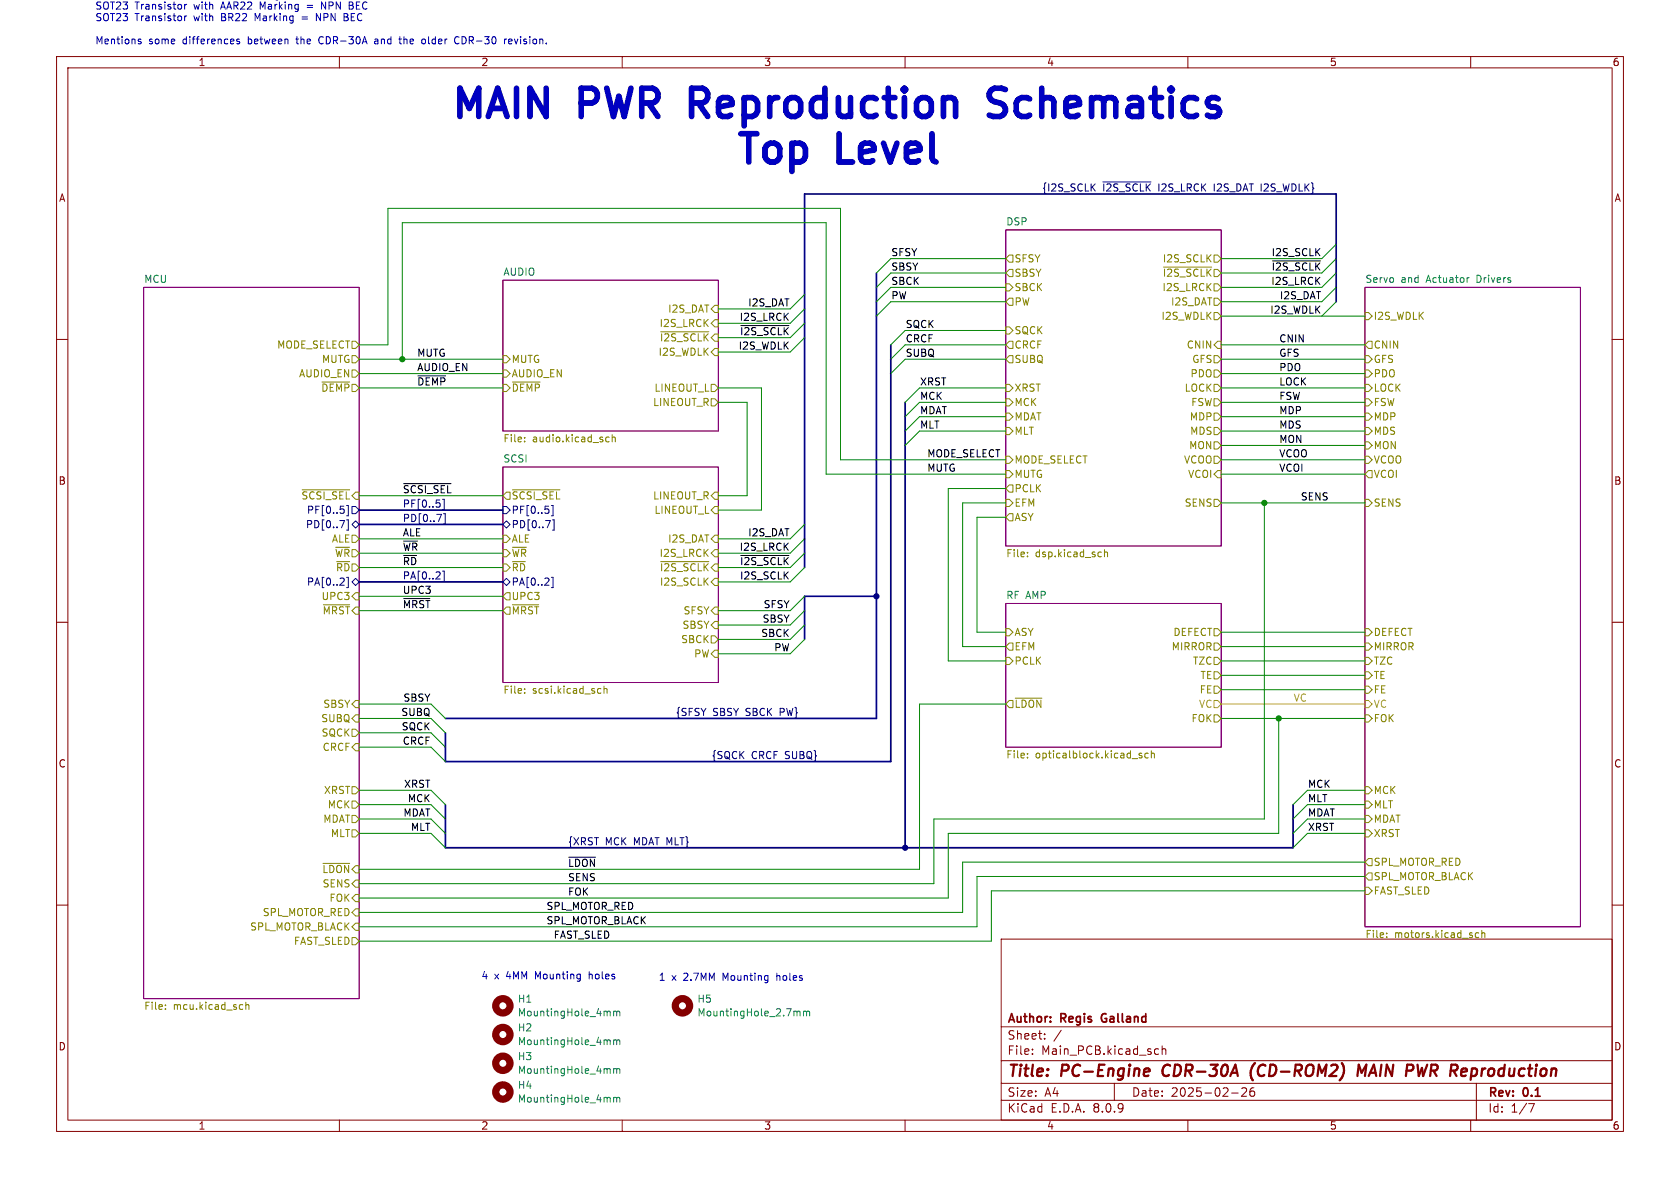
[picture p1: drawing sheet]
<svg xmlns="http://www.w3.org/2000/svg" width="297mm" height="210mm" viewBox="0 0 297 210" stroke-linecap="round" stroke-linejoin="round" font-family="sans-serif">
<g fill="none" stroke="#840000" stroke-width=".18">
<path d="M10 10h277v190h-277zM12 12h273v186h-273zM60 10v2M110 10v2M160 10v2M210 10v2M260 10v2M10 60h2M285 60h2M10 110h2M285 110h2M10 160h2"/>
<path d="M177 166h108v32h-108zM285 160h2M60 198v2M110 198v2M160 198v2M177 194.5h108M177 191.5h108M177 187.5h108M177 181.5h108M182.5 186.3v.1M182.5 185.5v.1M184.7 183.6v.1"/>
<path d="M184.7 182.8v.1M187.6 182.1l-1.3 2M197 191.5v3M204.4 185.4l.4 .1M204.8 186.3l-.4 .1M205.5 185.5l.2-.1 .3 .1 .1 .9M205.5 184.9v1.5M210 198v2M217.7 193.2h1.2M219.5 192.4l.6-.1 .2 .1 .1 .3-.9 1.1h.9M221.7 192.3a.59 .59 0 0 0-.7 .6v.6l.1 .2 .4 .1 .2-.1 .1-.5-.1-.3h-.5l-.2 .3M260 198v2"/>
<path d="M261 191.5v6.5M270.2 195.1h1l-.6 1.5"/>
</g>
<path d="M202.6 188.9l.6 .1v.4l-1 .1M203 190.1l-.6 .1M205.8 188.5a1.27 1.27 0 0 0 0 1.6M221.9 187.9a2.35 2.35 0 0 0-.4 3.1M240 190.2l.2-2 .5 1.4 .9-1.4-.3 2M250.6 188.2l.2 2 .6-1.4" fill="none" stroke="#840000" stroke-width=".4"/>
<path d="M194.8 179.4l-.1 .4 .1 .7" fill="none" stroke="#840000" stroke-width=".3"/>
<path d="M25.4 50.8h38.1v125.7h-38.1zM88.9 49.5h38.1v26.7h-38.1zM177.8 40.6h38.1v55.9h-38.1zM241.3 50.8h38.1v113h-38.1zM88.9 82.6h38.1v38.1h-38.1zM177.8 106.7h38.1v25.4h-38.1z" fill="none" stroke="#840084" stroke-width=".18"/>
<g fill="none" stroke="#848400" stroke-width=".18">
<path d="M116.8 58.6h8.5M126.4 54h.6v1.2h-.6l-.7-.6zM126.4 56.5h.6v1.3h-.6l-.7-.6zM177.8 50.2h.6l.7 .6-.7 .6h-.6zM177.8 57.8h.6l.7 .6-.7 .7h-.6zM177.8 53.3l.6-.6h.7v1.3h-.7zM177.8 48.3l.6-.7h.7v1.3h-.7zM177.8 45.7l.6-.6h.7v1.3h-.7zM205.7 47.2h8.5M214.6 52.7h.7l.6 .6-.6 .7h-.7zM214.6 45.1h.7l.6 .6-.6 .7h-.7zM214.6 55.2h.7l.6 .7-.6 .6h-.7z"/>
<path d="M214.6 50.2h.7l.6 .6-.6 .6h-.7zM241.3 55.2h.6l.7 .7-.7 .6h-.6zM56.9 67.5h4.9M62.2 62.9h.7l.6 .6-.6 .6h-.7zM62.2 65.4h.7l.6 .6-.6 .7h-.7zM62.2 60.3h.7l.6 .7-.6 .6h-.7zM88.9 65.4h.6l.7 .6-.7 .7h-.6zM88.9 62.9h.6l.7 .6-.7 .6h-.6zM88.9 67.9h.6l.7 .7-.7 .6h-.6zM90.6 67.5h4.9M92.7 78v.1M92.7 77.3v.1"/>
<path d="M107.2 78h.5M107.2 77.3h.5M108.2 77.4l.2-.1h.3l.1 .8M108.2 76.8v1.3M125.7 67.9h.7l.6 .7-.6 .6h-.7zM125.7 70.5h.7l.6 .6-.6 .7h-.7zM126.4 61.6h.6v1.3h-.6l-.7-.7zM177.8 75.6h.6l.7 .6-.7 .6h-.6zM177.8 70.5h.6l.7 .6-.7 .7h-.6zM177.8 73h.6l.7 .7-.7 .6h-.6zM177.8 67.9h.6l.7 .7-.7 .6h-.6zM177.8 61l.6-.7h.7v1.3h-.7z"/>
<path d="M178.4 62.9h.7v1.2h-.7l-.6-.6zM214.6 78.1h.7l.6 .6-.6 .7h-.7zM214.6 65.4h.7l.6 .6-.6 .7h-.7zM214.6 75.6h.7l.6 .6-.6 .6h-.7zM214.6 70.5h.7l.6 .6-.6 .7h-.7zM214.6 67.9h.7l.6 .7-.6 .6h-.7zM214.6 73h.7l.6 .7-.6 .6h-.7zM214.6 62.9h.7l.6 .6-.6 .6h-.7zM215.3 60.3h.6v1.3h-.6l-.7-.6zM241.3 78.1h.6l.7 .6-.7 .7h-.6zM241.3 67.9h.6l.7 .7-.7 .6h-.6zM241.3 73h.6l.7 .7-.7 .6h-.6z"/>
<path d="M241.3 75.6h.6l.7 .6-.7 .6h-.6zM241.3 70.5h.6l.7 .6-.7 .7h-.6zM241.3 65.4h.6l.7 .6-.7 .7h-.6zM241.3 62.9h.6l.7 .6-.7 .6h-.6zM241.9 60.3h.7v1.3h-.7l-.6-.6zM53.4 86.6h8.4M59.3 96.7h2.5M62.2 94.6h.7l.6 .7-.6 .6h-.7zM88.9 97.2h.6l.7 .6-.7 .6h-.6zM88.9 94.6h.6l.7 .7-.7 .6h-.6zM88.9 99.7h.6l.7 .6-.7 .7h-.6zM89.5 87h.7v1.3h-.7l-.6-.7z"/>
<path d="M90.6 96.7h2.5M90.6 86.6h8.4M116.8 99.3h8.5M126.4 94.6h.6v1.3h-.6l-.7-.6zM126.4 97.2h.6v1.2h-.6l-.7-.6zM126.4 89.5h.6v1.3h-.6l-.7-.6zM126.4 87h.6v1.3h-.6l-.7-.7zM177.8 88.3h.6l.7 .6-.7 .6h-.6zM177.8 91.4l.6-.6h.7v1.3h-.7zM177.8 80.6h.6l.7 .7-.7 .6h-.6zM177.8 83.2h.6l.7 .6-.7 .7h-.6zM177.8 86.4l.6-.7h.7v1.3h-.7z"/>
<path d="M181.6 97.6v.2M181.6 98.3v.1M195.3 97.2v1.2M195.3 97.7l.1-.1h.3l.1 .8M214.6 80.6h.7l.6 .7-.6 .6h-.7zM214.6 88.3h.7l.6 .6-.6 .6h-.7zM215.3 83.2h.6v1.3h-.6l-.7-.7zM241.3 80.6h.6l.7 .7-.7 .6h-.6zM241.3 88.3h.6l.7 .6-.7 .6h-.6zM241.9 83.2h.7v1.3h-.7l-.6-.7zM57.2 106.9h4.6M62.9 104.8h.6v1.2h-.6l-.7-.6z"/>
<path d="M88.9 105.4l.6-.6h.7v1.2h-.7zM89.5 107.3h.7v1.3h-.7l-.6-.6zM90.6 106.9h4.6M125.7 112.4h.7l.6 .6-.6 .7h-.7zM126.4 102.2h.6v1.3h-.6l-.7-.6zM126.4 109.9h.6v1.2h-.6l-.7-.6zM126.4 107.3h.6v1.3h-.6l-.7-.6zM126.4 114.9h.6v1.3h-.6l-.7-.6zM177.8 114.3l.6-.6h.7v1.2h-.7zM177.8 111.1h.6l.7 .7-.7 .6h-.6zM177.8 116.2h.6l.7 .6-.7 .7h-.6zM214.6 111.1h.7l.6 .7-.6 .6h-.7z"/>
<path d="M214.6 113.7h.7l.6 .6-.6 .6h-.7zM214.6 116.2h.7l.6 .6-.6 .7h-.7zM214.6 118.7h.7l.6 .7-.6 .6h-.7zM241.3 111.1h.6l.7 .7-.7 .6h-.6zM241.3 113.7h.6l.7 .6-.7 .6h-.6zM241.3 116.2h.6l.7 .6-.7 .7h-.6zM241.3 118.7h.6l.7 .7-.7 .6h-.6zM62.2 139.1h.7l.6 .6-.6 .6h-.7zM62.2 128.9h.7l.6 .6-.6 .7h-.7zM62.9 123.8h.6v1.3h-.6l-.7-.6zM62.9 126.4h.6v1.2h-.6l-.7-.6zM62.9 131.4h.6v1.3h-.6l-.7-.6z"/>
<path d="M92.7 121.8v.1M92.7 122.4v.2M105.9 121.7l.3 .1M106.2 122.5l-.3 .1M106.8 121.8l.2-.1 .3 .1v.8M106.8 121.3v1.3M178.4 123.8h.7v1.3h-.7l-.6-.6zM179.5 123.4h4.7M181.6 133.9v.1M181.6 133.2v.1M201.8 133.2l-.3-.1-.1 .2v.2l.4 .1v.3h-.4M203 133.2l-.4-.1-.2 .3 .1 .5h.5"/>
<path d="M203.5 133.3l.2-.2 .3 .1 .1 .8M203.5 132.7v1.3M214.6 126.4h.7l.6 .6-.6 .6h-.7zM214.6 121.3h.7l.6 .6-.6 .7h-.7zM241.3 126.4h.6l.7 .6-.7 .6h-.6zM241.3 121.3h.6l.7 .6-.7 .7h-.6zM241.3 139.1h.6l.7 .6-.7 .6h-.6zM57.1 152.6h4.7M62.2 144.1h.7l.6 .7-.6 .6h-.7zM62.2 141.6h.7l.6 .6-.6 .7h-.7zM62.2 146.7h.7l.6 .6-.6 .7h-.7zM62.9 158.1h.6v1.3h-.6l-.7-.6z"/>
<path d="M62.9 155.6h.6v1.2h-.6l-.7-.6zM241.3 141.6h.6l.7 .6-.7 .7h-.6zM241.3 144.1h.6l.7 .7-.7 .6h-.6zM241.3 156.8h.6l.7 .7-.7 .6h-.6zM241.3 146.7h.6l.7 .6-.7 .7h-.6zM241.9 151.8h.7v1.2h-.7l-.6-.6zM241.9 154.3h.7v1.3h-.7l-.6-.7zM29.2 178.3v.1M29.2 177.7v.1M42.8 177.6l.1 .1M42.9 178.4h-.1M43.5 177.2v1.2"/>
<path d="M43.5 177.7l.1-.1 .3 .1 .1 .7M62.2 161.3l.7-.6h.6v1.2h-.6zM62.2 165.7h.7l.6 .7-.6 .6h-.7zM62.9 163.2h.6v1.3h-.6l-.7-.7zM245.1 165.6v.1M245.1 165v.1M261.4 165l-.3-.1-.3 .2 .1 .6h.5M262 165l.1-.1 .3 .1 .1 .7M262 164.5v1.2"/>
</g>
<g fill="none" stroke="#000084" stroke-width=".18">
<path d="M193.1 33.1l.5 .7M193.6 32.5l-.7 .7M195 32.2h8.5M60.1 92h.8l-.5 1.3M61.3 91.9h.3v1.8h-.3M61.6 89.4v1.8h-.3M62.2 89.5h.7l.6 .7-.6 .6h-.7zM62.2 92.7l.7-.6 .6 .6-.6 .6zM77.2 90.9h.9l-.6 1.3M78.2 88.3h.3v1.8h-.3M78.4 90.8h.3v1.8h-.3M88.9 92.7l.6-.6 .7 .6-.7 .6z"/>
<path d="M88.9 89.5h.6l.7 .7-.7 .6h-.6zM96.4 92h.9l-.5 1.3M97.7 91.9h.3v1.8h-.3M97.8 89.4v1.8h-.3M61.6 102.1v1.8h-.3M62.2 102.9l.7-.7 .6 .7-.6 .6zM78.2 101h.3v1.8h-.3M88.9 102.9l.6-.7 .7 .7-.7 .6zM97.5 102.1h.3v1.8h-.3"/>
</g>
<path d="M214.6 123.8h.7l.6 .7-.6 .6h-.7zM215.9 124.5h25.4M241.3 123.8h.6l.7 .7-.7 .6h-.6z" fill="none" stroke="#f90" stroke-width=".18"/>
<g fill="none" stroke="#008484" stroke-width=".18">
<path d="M259.7 49.1h-.2M107.7 178.7l.2 .2v.7M108.5 178.7v.9M108.5 178.9l.3-.2 .2 .2M109 178.9v.7M109 178.9l.2-.2 .3 .1 .1 .8M141 178.8h.4v.8M142 178.9l.4-.2 .2 .2M142 178.7v.9M142.6 178.9l.2-.2 .3 .1v.8M142.6 178.9v.7M107.7 194l.2 .2v.6"/>
<path d="M107.7 183.8l.2 .2v.7M107.7 188.9l.2 .2v.7M108.5 183.8v.9M108.5 188.9v.9M108.5 194v.8M108.5 194.1l.3-.1 .2 .2M108.5 189l.3-.1 .2 .2M108.5 183.9l.3-.1 .2 .2M109 194.2l.2-.2h.3l.1 .8M109 184v.7M109 189.1v.7M109 194.2v.6"/>
<path d="M109 184l.2-.2 .3 .1 .1 .8M109 189.1l.2-.2 .3 .1 .1 .8"/>
</g>
<g fill="none" stroke="#840000" stroke-width="1.3">
<circle cx="88.9" cy="177.8" r="1.27"/>
<circle cx="120.6" cy="177.8" r="1.27"/>
<circle cx="88.9" cy="188" r="1.27"/>
<circle cx="88.9" cy="193" r="1.27"/>
<circle cx="88.9" cy="182.9" r="1.27"/>
</g>
<path d="M131 57.6h8.5M224.9 46.1h8.6M73.9 66.4h4.9M71.3 85.5h8.4M131 98.2h8.5M71.3 105.8h4.7M100.6 151.5h4.7" fill="none" stroke="#000" stroke-width=".18"/>
<g fill="none" stroke="#0000c2" stroke-width=".18">
<path d="M24.5 7h.4M24.5 7.3l.4 .1 .1 .2-.2 .2-.4-.1M32.6 .8v.8M32.6 2.8v.9M33 .8l-.4 .2M33 2.8l-.4 .3M41.4 .3h.4M42.3 7l-.3-.1-.2 .2 .1 .2 .4 .1v.3h-.5M53.4 3h1M53.4 3.4h1M54.3 1h1M54.3 1.3h1"/>
<path d="M55.9 3.7v-1.3l.8 1.3M56.6 6.5l-.2 .5 .2 .7M56.8 1.6v-1.3l.8 1.3M60.8 3h.5M61.3 3l.1 .1M61.4 2.9l-.1 .1M61.4 3.6l-.6 .1M61.7 1h.5M62.2 1h.1M62.3 .9l-.1 .1M62.3 1.6h-.6M66.6 6.9l-.3 .1"/>
<path d="M66.7 7.3h-.3l-.2 .1 .1 .3 .4 .1M70.5 6.9h.5M70.7 6.5v1.1l.3 .2M74.7 7l.3-.1 .2 .2-.1 .6h-.4M80.4 7.2l.2 .5 .3 .1 .2-.2M81.1 6.6l-.2-.1h-.3l-.2 .5M89.2 6.9v.9M89.6 6.9l-.4 .2M90.3 6.9h-.2l-.2 .2 .1 .6 .3 .1M90.5 7.2l-.6 .1"/>
</g>
<path d="M177 15.6h-1.2a1.21 1.21 0 0 0-.9 1.2 1.21 1.21 0 0 0 .9 1.2l1 .2M174.9 20.4l.7 .2h1.2" fill="none" stroke="#0000c2" stroke-width="1"/>
<path d="M154.9 48.3v78.7h-76.2M236.2 53.3v-19h-94v66M157.5 61v73.6h-78.8v-5.1M160 71.1v78.8M63.5 92.7h25.4M63.5 90.2h25.4M63.5 102.9h25.4M154.9 105.4h-12.7v7.6M78.7 142.2v7.7h149.9v-7.7" fill="none" stroke="#000084" stroke-width=".3"/>
<g fill="none" stroke="#008400" stroke-width=".18">
<path d="M142.2 57.2l-2.5 2.5h-12.7M142.2 52.1l-2.5 2.5h-12.7M142.2 59.7l-2.5 2.5h-12.7M142.2 54.6l-2.5 2.6h-12.7M177.8 50.8h-20.3l-2.6 2.5M177.8 53.3h-20.3l-2.6 2.6M177.8 45.7h-20.3l-2.6 2.6M177.8 48.3h-20.3l-2.6 2.5M177.8 58.4h-17.8l-2.5 2.6M215.9 55.9h25.4M236.2 48.3l-2.5 2.5h-17.8M236.2 50.8l-2.5 2.5h-17.8"/>
<path d="M236.2 43.2l-2.5 2.5h-17.8M236.2 45.7l-2.5 2.6h-17.8M236.2 53.3l-2.5 2.6M63.5 68.6h25.4M63.5 63.5h25.4M63.5 61h5.1v-24.2h80v44.5h29.2M63.5 66h25.4M71.1 63.5v-24.1h74.9v44.4h31.8M127 71.1h5.1v16.5h-5.1M127 68.6h7.6v21.6h-7.6M177.8 71.1h-15.2l-2.6 2.6M177.8 68.6h-15.2l-2.6 2.5"/>
<path d="M177.8 63.5h-17.8l-2.5 2.5M177.8 73.7h-15.2l-2.6 2.5M177.8 61h-17.8l-2.5 2.5M177.8 76.2h-15.2l-2.6 2.5M215.9 71.1h25.4M215.9 68.6h25.4M215.9 63.5h25.4M215.9 73.7h25.4M215.9 61h25.4M215.9 78.7h25.4M215.9 76.2h25.4M215.9 66h25.4"/>
<path d="M63.5 97.8h25.4M63.5 95.3h25.4M63.5 87.6h25.4M142.2 97.8l-2.5 2.5h-12.7M142.2 95.3l-2.5 2.5h-12.7M142.2 92.7l-2.5 2.6h-12.7M177.8 86.4h-10.2v30.4h10.2M177.8 88.9h-7.6v25.4h7.6M177.8 91.4h-5.1v20.4h5.1M215.9 88.9h25.4M215.9 83.8h25.4M215.9 81.3h25.4"/>
<path d="M223.5 88.9v55.9h-58.4v11.4h-101.6M63.5 100.3h25.4M63.5 105.4h25.4M63.5 108h25.4M142.2 105.4l-2.5 2.6h-12.7M142.2 110.5l-2.5 2.5h-12.7M142.2 100.3l-2.5 2.6h-12.7M142.2 113l-2.5 2.6h-12.7M142.2 108l-2.5 2.5h-12.7M215.9 119.4h25.4M215.9 116.8h25.4M215.9 114.3h25.4"/>
<path d="M215.9 111.8h25.4M63.5 127h12.7l2.5 2.5M63.5 139.7h12.7l2.5 2.5M63.5 129.5h12.7l2.5 2.6M63.5 132.1h12.7l2.5 2.5M63.5 124.5h12.7l2.5 2.5M177.8 124.5h-15.2v29.2h-99.1M215.9 127h25.4M215.9 121.9h25.4M226.1 127v20.3h-58.5v11.5h-104.1M241.3 139.7h-10.2l-2.5 2.5M63.5 144.8h12.7l2.5 2.5"/>
<path d="M63.5 147.3h12.7l2.5 2.6M63.5 142.2h12.7l2.5 2.6M241.3 154.9h-68.6v8.9h-109.2M241.3 144.8h-10.2l-2.5 2.5M241.3 147.3h-10.2l-2.5 2.6M241.3 152.4h-71.1v8.9h-106.7M241.3 142.2h-10.2l-2.5 2.6M241.3 157.5h-66v8.9h-111.8"/>
</g>
<g fill="#008400" stroke="#008400" stroke-width=".18">
<circle cx="71.1" cy="63.5" r=".46"/>
<circle cx="223.5" cy="88.9" r=".46"/>
<circle cx="226.1" cy="127" r=".46"/>
</g>
<g fill="#000084" stroke="#000084" stroke-width=".18">
<circle cx="160" cy="149.9" r=".46"/>
<circle cx="154.9" cy="105.4" r=".46"/>
</g>
<g font-size="7" fill="#0000c2">
<text x="79.1" y="22.3">MAIN</text>
<text x="102.6" y="22.3">PWR</text>
<text x="124.1" y="22.3">Reproduction</text>
<text x="178.9" y="22.3">Schematics</text>
<text x="129.5" y="30.4">Top</text>
<text x="148.1" y="30.4">Level</text>
</g>
<g font-size="2.8" fill="#840000">
<text x="178" y="190.9">Title:</text>
<text x="187.7" y="190.9">PC-Engine</text>
<text x="206.4" y="190.9">CDR-30A</text>
<text x="222.7" y="190.9">(CD-ROM2)</text>
<text x="242.4" y="190.9">MAIN</text>
<text x="251.8" y="190.9">PWR</text>
<text x="260.4" y="190.9">Reproduction</text>
</g>
<g font-size="2.1" fill="#840000">
<text x="178" y="184">Sheet:</text>
<text x="178" y="181.2">Author:</text>
<text x="187.6" y="181.2">Regis</text>
<text x="195.4" y="181.2">Galland</text>
<text x="178" y="186.7">File:</text>
<text x="184.1" y="186.7">Main_PCB.kicad_sch</text>
<text x="178" y="196.9">KiCad</text>
<text x="178" y="194.1">Size:</text>
<text x="184.7" y="194.1">A4</text>
<text x="185.7" y="196.9">E.D.A.</text>
<text x="193.3" y="196.9">8.0.9</text>
<text x="200" y="194.1">Date:</text>
<text x="207" y="194.1">2025-02-26</text>
<text x="263" y="194.3">Rev:</text>
<text x="263" y="196.9">Id:</text>
<text x="267.1" y="196.9">1/7</text>
<text x="269.4" y="194.3">0.1</text>
</g>
<g font-size="1.8" fill="#0000c2">
<text x="16.8" y="-.1">SOT23</text>
<text x="23.9" y="-.1">Transistor</text>
<text x="34.4" y="-.1">with</text>
<text x="43" y="-.1">Marking</text>
<text x="59.2" y="-.1">with</text>
<text x="16.8" y="1.9">SOT23</text>
<text x="16.8" y="3.9">SOT23</text>
<text x="23.9" y="1.9">Transistor</text>
<text x="23.9" y="3.9">Transistor</text>
<text x="34.4" y="1.9">with</text>
<text x="34.4" y="3.9">with</text>
<text x="39.4" y="1.9">AAR22</text>
<text x="39.4" y="3.9">BR22</text>
<text x="45.5" y="3.9">Marking</text>
<text x="46.4" y="1.9">Marking</text>
<text x="56.7" y="3.9">NPN</text>
<text x="57.7" y="1.9">NPN</text>
<text x="61.8" y="3.9">BEC</text>
<text x="62.8" y="1.9">BEC</text>
<text x="16.8" y="8">Mentions</text>
<text x="26.3" y="8">some</text>
<text x="32.4" y="8">differences</text>
<text x="44.1" y="8">between</text>
<text x="52.9" y="8">the</text>
<text x="57" y="8">CDR-30A</text>
<text x="67.1" y="8">and</text>
<text x="71.7" y="8">the</text>
<text x="75.8" y="8">older</text>
<text x="81.9" y="8">CDR-30</text>
<text x="90.8" y="8">revision.</text>
<text x="85" y="173.3">4</text>
<text x="87.4" y="173.3">x</text>
<text x="89.6" y="173.3">4MM</text>
<text x="94.9" y="173.3">Mounting</text>
<text x="104.6" y="173.3">holes</text>
<text x="116.4" y="173.6">1</text>
<text x="118.7" y="173.6">x</text>
<text x="120.9" y="173.6">2.7MM</text>
<text x="128" y="173.6">Mounting</text>
<text x="137.7" y="173.6">holes</text>
</g>
<g font-size="1.8" fill="#840000">
<text x="35" y="11.9">1</text>
<text x="85" y="11.9">2</text>
<text x="135" y="11.9">3</text>
<text x="185" y="11.9">4</text>
<text x="235" y="11.9">5</text>
<text x="285" y="11.9">6</text>
<text x="10.3" y="35.9">A</text>
<text x="285.3" y="35.9">A</text>
<text x="10.3" y="85.9">B</text>
<text x="285.3" y="85.9">B</text>
<text x="10.3" y="135.9">C</text>
<text x="285.3" y="135.9">C</text>
<text x="10.3" y="185.9">D</text>
<text x="285.3" y="185.9">D</text>
<text x="35" y="199.9">1</text>
<text x="85" y="199.9">2</text>
<text x="135" y="199.9">3</text>
<text x="185" y="199.9">4</text>
<text x="235" y="199.9">5</text>
<text x="285" y="199.9">6</text>
</g>
<g font-size="1.8" fill="#000084">
<text x="184.1" y="33.9">{I2S_SCLK</text>
<text x="194.9" y="33.9">~{I2S_SCLK}I2S_LRCK</text>
<text x="214.9" y="33.9">I2S_DAT</text>
<text x="223.4" y="33.9">I2S_WDLK}</text>
<text x="53.2" y="88.5">~{SCSI_SEL}</text>
<text x="71.1" y="89.8">PF[0..5]</text>
<text x="54" y="93.6">PD[0..7]</text>
<text x="54.2" y="91">PF[0..5]</text>
<text x="71.1" y="92.4">PD[0..7]</text>
<text x="90.4" y="93.6">PD[0..7]</text>
<text x="90.4" y="91">PF[0..5]</text>
<text x="59.3" y="101.2">~{RD}</text>
<text x="90.4" y="101.2">~{RD}</text>
<text x="54.2" y="103.7">PA[0..2]</text>
<text x="71.1" y="102.5">PA[0..2]</text>
<text x="90.4" y="103.7">PA[0..2]</text>
<text x="119.4" y="126.7">{SFSY</text>
<text x="126" y="126.7">SBSY SBCK</text>
<text x="138.1" y="126.7">PW}</text>
<text x="125.7" y="134.3">{SQCK</text>
<text x="132.8" y="134.3">CRCF SUBQ}</text>
<text x="100.3" y="149.5">{XRST</text>
<text x="107" y="149.5">MCK MDAT MLT}</text>
</g>
<g font-size="1.8" fill="#008484">
<text x="177.8" y="39.9">DSP</text>
<text x="25.4" y="50.1">MCU</text>
<text x="88.9" y="48.8">AUDIO</text>
<text x="241.3" y="50.1">Servo</text>
<text x="247.7" y="50.1">and</text>
<text x="252.3" y="50.1">Actuator</text>
<text x="261.3" y="50.1">Drivers</text>
<text x="88.9" y="81.8">SCSI</text>
<text x="177.8" y="106">RF AMP</text>
<text x="91.4" y="179.9">MountingHole_4mm</text>
<text x="91.4" y="177.5">H1</text>
<text x="123.2" y="177.5">H5</text>
<text x="123.2" y="179.9">MountingHole_2.7mm</text>
<text x="91.4" y="185">MountingHole_4mm</text>
<text x="91.4" y="182.5">H2</text>
<text x="91.4" y="190">MountingHole_4mm</text>
<text x="91.4" y="187.6">H3</text>
<text x="91.4" y="195.1">MountingHole_4mm</text>
<text x="91.4" y="192.7">H4</text>
</g>
<g font-size="1.8">
<text x="157.5" y="45.4">SFSY</text>
<text x="157.5" y="47.9">SBSY</text>
<text x="224.7" y="47.9">~{I2S_SCLK}</text>
<text x="224.7" y="45.4">I2S_SCLK</text>
<text x="157.5" y="53">PW</text>
<text x="157.5" y="50.5">SBCK</text>
<text x="224.6" y="50.5">I2S_LRCK</text>
<text x="226.2" y="53">I2S_DAT</text>
<text x="130.7" y="56.8">I2S_LRCK</text>
<text x="130.7" y="59.3">~{I2S_SCLK}</text>
<text x="132.2" y="54.3">I2S_DAT</text>
<text x="160" y="58.1">SQCK</text>
<text x="224.5" y="55.5">I2S_WDLK</text>
<text x="73.7" y="63.2">MUTG</text>
<text x="73.7" y="65.7">AUDIO_EN</text>
<text x="130.5" y="61.9">I2S_WDLK</text>
<text x="160" y="60.6">CRCF</text>
<text x="160" y="63.2">SUBQ</text>
<text x="226.1" y="60.6">CNIN</text>
<text x="226.1" y="65.7">PDO</text>
<text x="226.1" y="63.2">GFS</text>
<text x="73.7" y="68.2">~{DEMP}</text>
<text x="162.6" y="70.8">MCK</text>
<text x="162.6" y="68.2">XRST</text>
<text x="226.1" y="70.8">FSW</text>
<text x="226.1" y="68.2">LOCK</text>
<text x="162.6" y="75.9">MLT</text>
<text x="162.6" y="73.3">MDAT</text>
<text x="226.1" y="73.3">MDP</text>
<text x="226.1" y="75.9">MDS</text>
<text x="163.8" y="80.9">MODE_SELECT</text>
<text x="163.8" y="83.5">MUTG</text>
<text x="226.1" y="78.4">MON</text>
<text x="226.1" y="83.5">VCOI</text>
<text x="226.1" y="80.9">VCOO</text>
<text x="71.1" y="87.3">~{SCSI_SEL}</text>
<text x="229.9" y="88.6">SENS</text>
<text x="71.1" y="94.9">ALE</text>
<text x="132.2" y="94.9">I2S_DAT</text>
<text x="71.1" y="100">~{RD}</text>
<text x="71.1" y="97.4">~{WR}</text>
<text x="130.7" y="97.4">I2S_LRCK</text>
<text x="130.7" y="100">~{I2S_SCLK}</text>
<text x="71.1" y="105.1">UPC3</text>
<text x="71.1" y="107.6">~{MRST}</text>
<text x="130.7" y="102.5">I2S_SCLK</text>
<text x="134.9" y="107.6">SFSY</text>
<text x="134.5" y="112.7">SBCK</text>
<text x="134.7" y="110.1">SBSY</text>
<text x="136.8" y="115.2">PW</text>
<text x="71.2" y="124.1">SBSY</text>
<text x="70.9" y="126.7">SUBQ</text>
<text x="70.9" y="129.2">SQCK</text>
<text x="71.1" y="131.7">CRCF</text>
<text x="71.3" y="139.4">XRST</text>
<text x="72" y="141.9">MCK</text>
<text x="231.1" y="139.4">MCK</text>
<text x="231.1" y="141.9">MLT</text>
<text x="71.2" y="144.4">MDAT</text>
<text x="72.5" y="147">MLT</text>
<text x="231.1" y="144.4">MDAT</text>
<text x="231.1" y="147">XRST</text>
<text x="100.3" y="153.3">~{LDON}</text>
<text x="100.3" y="155.9">SENS</text>
<text x="96.5" y="160.9">SPL_MOTOR_RED</text>
<text x="100.3" y="158.4">FOK</text>
<text x="96.5" y="163.5">SPL_MOTOR_BLACK</text>
<text x="97.8" y="166">FAST_SLED</text>
</g>
<g font-size="1.8" fill="#848400">
<text x="179.3" y="46.6">SFSY</text>
<text x="205.5" y="46.6">I2S_SCLK</text>
<text x="179.3" y="51.7">SBCK</text>
<text x="179.3" y="49.1">SBSY</text>
<text x="205.4" y="51.7">I2S_LRCK</text>
<text x="205.5" y="49.1">~{I2S_SCLK}</text>
<text x="116.5" y="58">I2S_LRCK</text>
<text x="118" y="55.5">I2S_DAT</text>
<text x="179.3" y="59.3">SQCK</text>
<text x="179.3" y="54.2">PW</text>
<text x="205.2" y="56.7">I2S_WDLK</text>
<text x="206.9" y="54.2">I2S_DAT</text>
<text x="242.8" y="56.7">I2S_WDLK</text>
<text x="48.9" y="61.8">MODE_SELECT</text>
<text x="56.8" y="64.4">MUTG</text>
<text x="90.4" y="64.4">MUTG</text>
<text x="116.3" y="63.1">I2S_WDLK</text>
<text x="116.6" y="60.6">~{I2S_SCLK}</text>
<text x="179.3" y="64.4">SUBQ</text>
<text x="179.3" y="61.8">CRCF</text>
<text x="209.7" y="61.8">CNIN</text>
<text x="210.7" y="64.4">GFS</text>
<text x="242.8" y="64.4">GFS</text>
<text x="242.8" y="61.8">CNIN</text>
<text x="52.8" y="66.9">AUDIO_EN</text>
<text x="56.7" y="69.4">~{DEMP}</text>
<text x="90.4" y="66.9">AUDIO_EN</text>
<text x="90.4" y="69.4">~{DEMP}</text>
<text x="115.4" y="72">LINEOUT_R</text>
<text x="115.6" y="69.4">LINEOUT_L</text>
<text x="179.3" y="72">MCK</text>
<text x="179.3" y="69.4">XRST</text>
<text x="209.3" y="69.4">LOCK</text>
<text x="210.4" y="66.9">PDO</text>
<text x="210.5" y="72">FSW</text>
<text x="242.8" y="69.4">LOCK</text>
<text x="242.8" y="72">FSW</text>
<text x="242.8" y="66.9">PDO</text>
<text x="179.3" y="77.1">MLT</text>
<text x="179.3" y="74.5">MDAT</text>
<text x="210.2" y="74.5">MDP</text>
<text x="210.3" y="77.1">MDS</text>
<text x="242.8" y="74.5">MDP</text>
<text x="242.8" y="77.1">MDS</text>
<text x="88.9" y="78.5">File:</text>
<text x="94.1" y="78.5">audio.kicad_sch</text>
<text x="179.3" y="82.1">MODE_SELECT</text>
<text x="209.2" y="82.1">VCOO</text>
<text x="210.1" y="79.6">MON</text>
<text x="242.8" y="79.6">MON</text>
<text x="242.8" y="82.1">VCOO</text>
<text x="90.4" y="88.5">~{SCSI_SEL}</text>
<text x="115.4" y="88.5">LINEOUT_R</text>
<text x="179.3" y="89.8">EFM</text>
<text x="179.3" y="84.7">MUTG</text>
<text x="179.3" y="87.2">PCLK</text>
<text x="209.3" y="89.8">SENS</text>
<text x="209.9" y="84.7">VCOI</text>
<text x="242.8" y="84.7">VCOI</text>
<text x="242.8" y="89.8">SENS</text>
<text x="115.6" y="91">LINEOUT_L</text>
<text x="179.3" y="92.3">ASY</text>
<text x="58.6" y="96.1">ALE</text>
<text x="59.1" y="98.7">~{WR}</text>
<text x="90.4" y="98.7">~{WR}</text>
<text x="90.4" y="96.1">ALE</text>
<text x="116.5" y="98.7">I2S_LRCK</text>
<text x="116.6" y="101.2">~{I2S_SCLK}</text>
<text x="118" y="96.1">I2S_DAT</text>
<text x="177.8" y="98.8">File:</text>
<text x="183" y="98.8">dsp.kicad_sch</text>
<text x="56.8" y="106.3">UPC3</text>
<text x="90.4" y="106.3">UPC3</text>
<text x="116.6" y="103.7">I2S_SCLK</text>
<text x="56.9" y="108.8">~{MRST}</text>
<text x="90.4" y="108.8">~{MRST}</text>
<text x="120.3" y="113.9">SBCK</text>
<text x="120.6" y="111.4">SBSY</text>
<text x="120.7" y="108.8">SFSY</text>
<text x="179.3" y="112.6">ASY</text>
<text x="207.3" y="112.6">DEFECT</text>
<text x="242.8" y="112.6">DEFECT</text>
<text x="122.6" y="116.4">PW</text>
<text x="179.3" y="115.2">EFM</text>
<text x="179.3" y="117.7">PCLK</text>
<text x="207" y="115.2">MIRROR</text>
<text x="210.8" y="117.7">TZC</text>
<text x="242.8" y="115.2">MIRROR</text>
<text x="242.8" y="117.7">TZC</text>
<text x="57.1" y="125.3">SBSY</text>
<text x="88.9" y="123">File:</text>
<text x="94.1" y="123">scsi.kicad_sch</text>
<text x="179.3" y="125.3">~{LDON}</text>
<text x="212" y="122.8">FE</text>
<text x="212.1" y="120.2">TE</text>
<text x="242.8" y="122.8">FE</text>
<text x="242.8" y="120.2">TE</text>
<text x="56.7" y="127.9">SUBQ</text>
<text x="56.8" y="130.4">SQCK</text>
<text x="210.5" y="127.9">FOK</text>
<text x="242.8" y="127.9">FOK</text>
<text x="56.9" y="132.9">CRCF</text>
<text x="177.8" y="134.4">File:</text>
<text x="183" y="134.4">opticalblock.kicad_sch</text>
<text x="57.2" y="140.6">XRST</text>
<text x="57.8" y="143.1">MCK</text>
<text x="242.8" y="140.6">MCK</text>
<text x="242.8" y="143.1">MLT</text>
<text x="57.1" y="145.6">MDAT</text>
<text x="58.4" y="148.2">MLT</text>
<text x="242.8" y="145.6">MDAT</text>
<text x="242.8" y="148.2">XRST</text>
<text x="56.9" y="154.5">~{LDON}</text>
<text x="242.8" y="153.3">SPL_MOTOR_RED</text>
<text x="242.8" y="155.8">SPL_MOTOR_BLACK</text>
<text x="56.9" y="157.1">SENS</text>
<text x="58.1" y="159.6">FOK</text>
<text x="242.8" y="158.3">FAST_SLED</text>
<text x="44.1" y="164.7">SPL_MOTOR_BLACK</text>
<text x="46.4" y="162.2">SPL_MOTOR_RED</text>
<text x="51.9" y="167.2">FAST_SLED</text>
<text x="241.3" y="166.1">File:</text>
<text x="246.5" y="166.1">motors.kicad_sch</text>
<text x="25.4" y="178.8">File:</text>
<text x="30.6" y="178.8">mcu.kicad_sch</text>
</g>
<g font-size="1.8" fill="#f90">
<text x="211.9" y="125.3">VC</text>
<text x="228.6" y="124.1">VC</text>
<text x="242.8" y="125.3">VC</text>
</g>
</svg>
